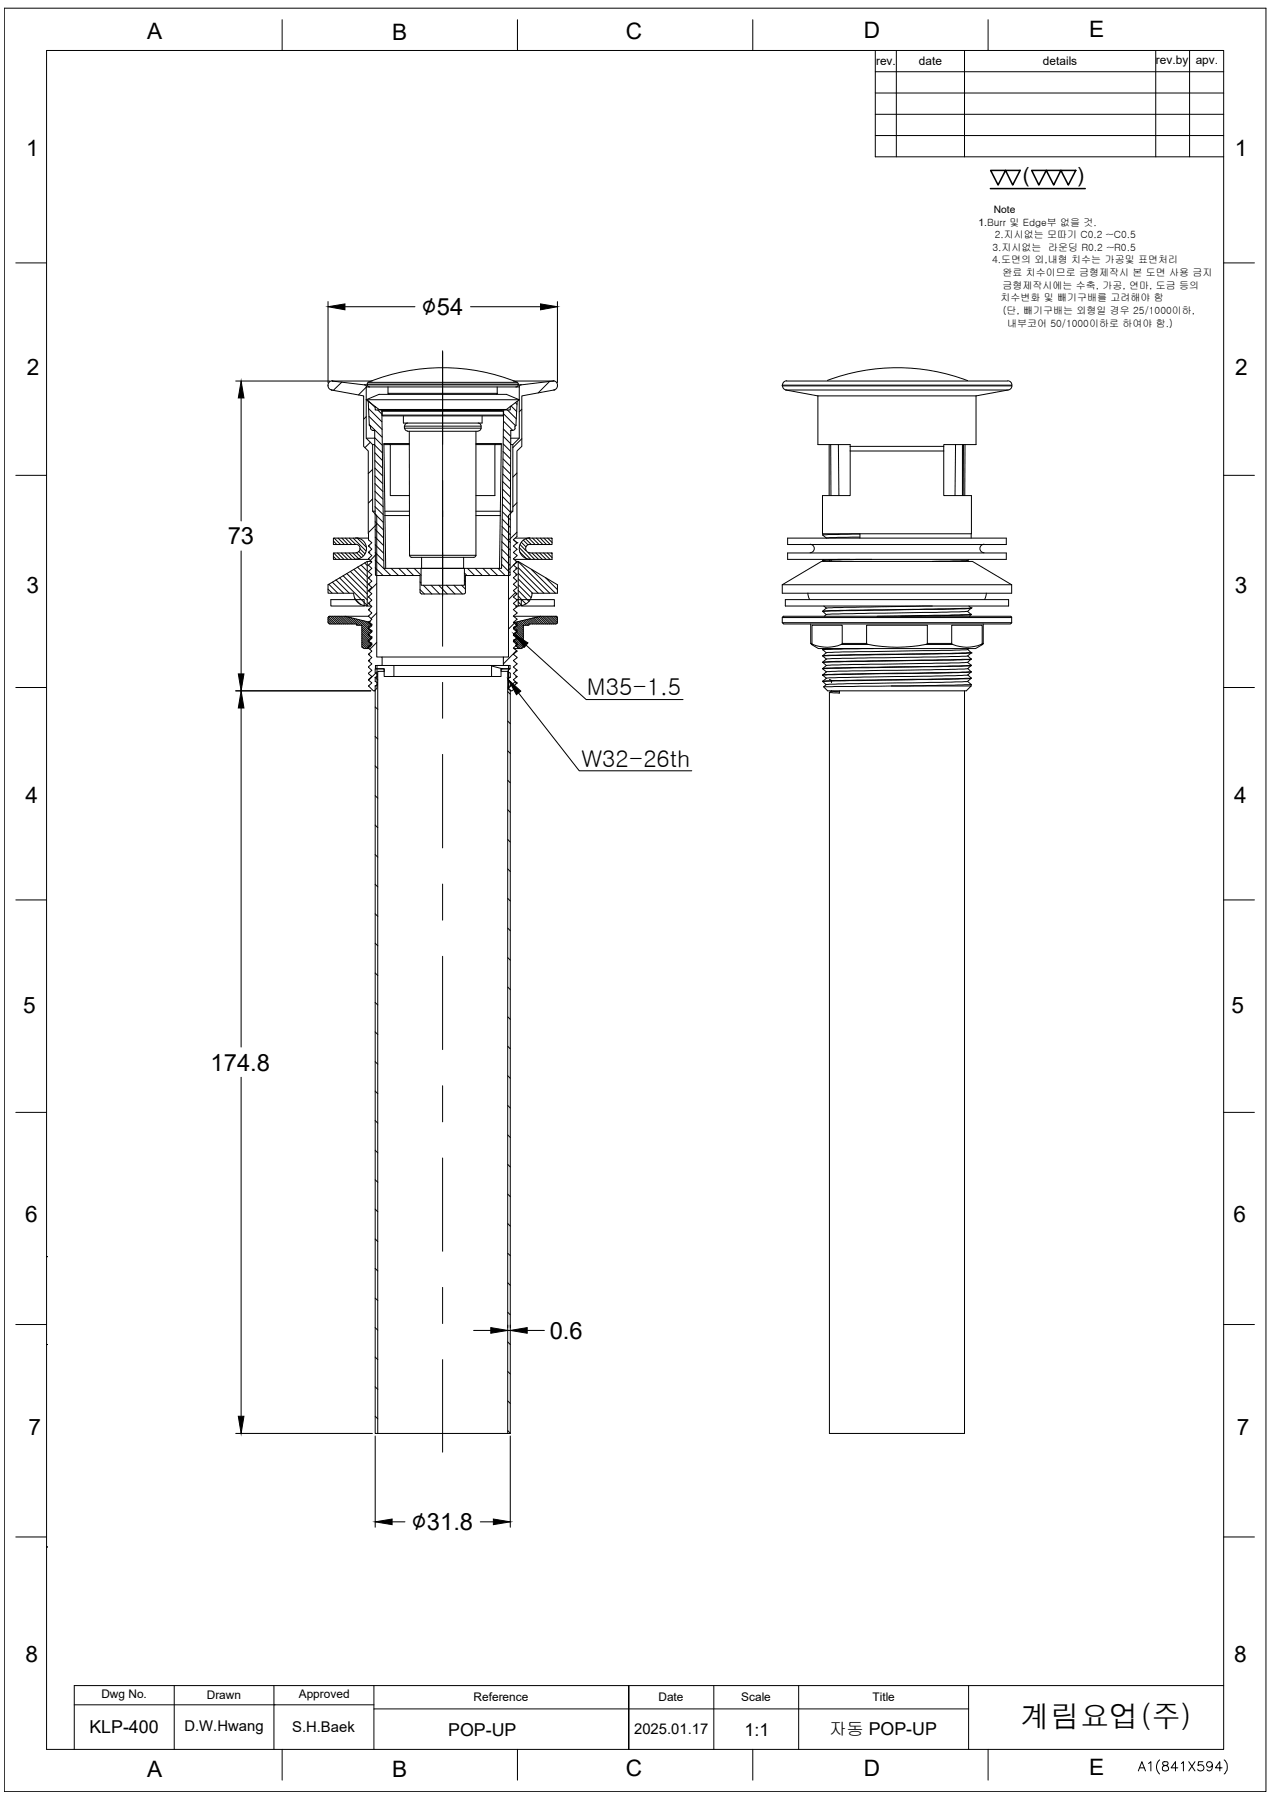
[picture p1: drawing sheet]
<svg xmlns="http://www.w3.org/2000/svg" width="210mm" height="297mm" viewBox="0 0 210 297" stroke-linecap="round" stroke-linejoin="round" font-family="sans-serif">
<!-- layer: 0 -->
<g fill="none" stroke="#000" stroke-width=".17">
<path d="M73.1 58v48.8M54.7 64.4h.1M54.7 64.4l5.4 1v8.3l.7 .8 .1 14.7 .5 .5-.5 .5M54.8 62.9h.1M54.8 62.9h6.7M54.8 62.9l5.4 .7h25.8l5.3-.7M54.9 62.9a.77 .77 0 0 0-.7 .7 .77 .77 0 0 0 .5 .8M56.5 63.1l-1.4 1.4M60.2 63.5l.3 .4M60.5 66l2.1-.8h21l2.2 .8-2.2 1.6h-21zM60.5 72.4h1.4M60.5 64l-1.3 1.2"/>
<path d="M60.5 68.8l-.4 .5M60.5 66h25.3M60.8 66.2l1.2 1.1M60.8 66.3l.2 3.9 .2 .2M60.9 67.5l2.2 2.2M60.9 63.2h24.4M60.9 63.1l-.3 .3M60.9 63.1a32.7 32.7 0 0 1 24.4 0M60.9 68.8l2.2 2.2M61 70.1l2.1 2.1M61 63.9a.38 .38 0 0 1-.4-.4h25a.38 .38 0 0 1-.4 .4M61.2 70.4v.5l.4 .2"/>
<path d="M61.2 73.1l-.9 .9M61.5 73.4h.4M61.5 77.6l-.7 .6M61.9 71.1h-.4h.4l.1 23.9M61.9 72.3l1.2 1.2M61.9 73.5l1.2 1.3M61.9 74.8l1.2 1.3M61.9 76.1l1.3 1.2M61.9 77.3l1.3 1.3M61.9 78.6l1.3 1.3M61.9 79.9l1.3 1.3M62 67.1v.6h.9"/>
<path d="M62.4 67.7l.7 .7M62.9 67.7l.2 .1M63.1 68.6v-.7h20v.7M63.1 68.6h20M63.1 68.6l.2 .1h19.7M63.1 67.9l.3 26h6.1v2.8h7.2v-2.8h6.1l.4-26M63.2 67.8h19.8M63.3 67.8l-.2 .1M63.4 73.4h1.1v8.5h3.1M64.1 63.9v1.1h18v-1.1M64.1 65l.2 .1M64.5 73.4h3.1"/>
<path d="M65.3 67.6v.2M66.6 68.7v1.2h13v-1.2M66.8 70.7l.3 .4 .2 .1M67.3 71.2h11.6M67.3 69.9l-.2 .1-.3 .4M67.6 73.3h-4.2l.3 20.6M67.6 71.2v20.5h11v-20.5M78.6 73.4h3.1M78.6 73.3h4.2l-.3 20.6M79 69.9l.2 .1 .2 .4M79.4 70.7l-.2 .4-.2 .1M79.4 70.4v.3"/>
<path d="M79.4 70.4h-12.6v.3h12.6M81 67.6v.2M82.2 65l-.2 .1M82.8 73.4h-1.1v8.5h-3.1M83 67.8l.1 .1M83 79.5l1.3 1.3M83 77l1.3 1.3M83 78.3l1.3 1.3M83.1 73.3l1.2 1.2M83.1 74.6l1.2 1.2M83.1 75.8l1.2 1.2M83.1 70.9l1.2 1.2"/>
<path d="M83.1 72.1l1.2 1.2M83.1 68.6l-.1 .1M83.2 68.4l2 2M83.2 69.6l1.5 1.5M83.3 67.7l-.1 .1M83.8 67.7l1.5 1.5M84.3 67.1v.6h-1M84.3 73.4h.4M84.3 72.4h1.5M84.4 71.1h.3h-.3l-.2 23.9M84.4 67.1l.9 .9M84.8 62.9h6.5"/>
<path d="M85.1 70.7l-.1 .3-.3 .1M85.1 66.5l.3 .3M85.2 70.2l-.2 .2v.3M85.4 63.1l.2 .3M85.4 78.1l-.7 .7M85.4 66.3l-.2 3.9M85.8 63.9v8.5l-1.1 1v11.1l-.7 .7v23.3h-.9v1.4h.9v3.8l.4 .4h.2l.5-.5-.3-.2 .6-.5M85.8 63.9h-25.3v8.5l1 1v11.1l.7 .7v23.3h.9v1.4h-.8v3.8l-.5 .4h-.1l-.8-.8M86.1 63.5l-.3 .4M86.2 67.6l-.4 .4M86.2 72.5l-1.5 1.5M90.8 63l-1.9 1.9"/>
<path d="M91.3 62.9h.1M91.4 62.9a.77 .77 0 0 1 .7 .7 .77 .77 0 0 1-.6 .8M91.5 64.4h.1M91.5 64.4l-5.3 1v8.3l-.8 .8v14.1l-.6 .6 .6 .5M129.2 63.6h37.9v.2h-37.9zM129.2 63.7a.7 .7 0 0 0 .6 .7M129.9 62.9h36.5M129.9 62.9a.7 .7 0 0 0-.7 .7M135.1 65.4l-5.3-1h36.7l-5.3 1M135.1 65.4v8h5.3v1.1M135.1 65.4h26.1M136.6 62.8a32.7 32.7 0 0 1 23.2 .1"/>
<path d="M136.9 73.4v8.5M137.2 73.4v8.5M138.5 73.4v8.5M140.4 74.5v7.4h-4.6v6.3h24.6v-6.3h-4.5v-7.4M140.4 74.5h15.5M140.4 73.7h15.5M155.9 73.7v.8M157.8 73.4l-.1 8.5M158.9 73.4v8.5M159.1 73.4v8.5M159.4 73.4l-.1 8.5M161.2 65.4v8h-5.3v.3"/>
<path d="M166.4 62.9a.7 .7 0 0 1 .7 .7M167.1 63.7a.7 .7 0 0 1-.6 .7M54.2 97.3l.6 .7M54.3 96.5l1.5 1.5M54.6 99.1h5.5v1h-5.5zM54.9 96.2l1.9 1.8M55.1 89.4l.5 .6M55.1 91.9l.4 .5M55.1 91.4l1.1 1M55.2 88.9l1 1.1M55.5 95.8l2.2 2.2M55.7 91.4l1.1 1"/>
<path d="M55.8 88.9l1.1 1.1M56.1 95.5l4.5 4.5M56.4 91.4l1 1M56.5 88.9l1 1.1M56.7 95.1l3.9 4M57 91.4l1.1 1M57.1 88.9l1 1.1M57.3 94.7l3.3 3.4M57.6 91.4l1.1 1M57.7 88.9l1 1.1h-3.6v-1.1h5.8M57.9 94.4l2.7 2.8M58.3 91.4l1 .9"/>
<path d="M58.3 88.9l2.1 2.1M58.4 98a2.1 2.1 0 0 0 2.1 2.1M58.4 94.1l2.2 2.2M58.6 98.9l1 1M58.7 91.4h-3.6v1h5.8M58.8 88.9a1.76 1.76 0 0 1 1.7 1.7 1.76 1.76 0 0 1-1.7 1.8M58.8 89.9a.7 .7 0 0 1 .7 .7 .7 .7 0 0 1-.7 .7M58.9 91.3l.8 .8M59 88.9l1.5 1.5M59 93.7l1.6 1.6M59.3 91.1l.7 .7M59.4 90.6l.9 .9"/>
<path d="M59.6 93.3l1 1.1M60.2 93l.4 .4M60.6 92.8v7.3h-.1M60.6 92.8l-6.4 3.8v1.4h4.2M60.6 92.8h.7M60.9 99.7l.5 .5-.5 .5M60.9 98.6l.5 .5-.5 .6M60.9 97.5l.5 .6-.5 .5M60.9 96.5l.5 .5-.5 .5M60.9 95.4l.5 .6-.5 .5M60.9 92.3l.5 .5-.5 .5 .5 .6-.5 .5 .5 .6-.5 .4M60.9 91.2l.5 .6-.5 .5"/>
<path d="M60.9 90.2l.5 .5-.5 .5M60.9 99.7h.2M60.9 97.5l.2 .1M60.9 96.5h.2M60.9 95.4l.2 .1M60.9 91.2l.2 .1M60.9 90.2h.2M60.9 98.6h.1M60.9 92.3h.1M61.5 84.5h.5M61.5 82.4l-.6 .7M61.9 81.2l1.3 1.3"/>
<path d="M61.9 82.4l1.4 1.3M61.9 83.7l1.4 1.3M62 85l1.3 1.3M62 86.2l1.3 1.3M62 87.5l1.3 1.4M62 88.7l1.4 1.4M62 90l1.4 1.4M62 91.3l1.4 1.4M62 92.5l2.5 2.6M62 93.8l1.3 1.3M62 94.9l.1 .2h7.3v2.8M62.2 86.6l-1.3 1.4"/>
<path d="M62.2 91.5l-1 1.1M62.2 96.4l-1.3 1.3M63.5 85.2h4.1M63.6 84.5h4M64.6 93.9l1.2 1.2M65.9 93.9l1.1 1.2M67.1 93.9l1.2 1.2M67.6 91.7l.1 .2 .3 .2M68 92.1h10.2M68.4 93.9l1.1 1.1M69.4 96.1l.1 .2M69.4 97.4l.7 .7"/>
<path d="M69.4 97.9l.2 .2M69.5 93.9h7.2M69.6 98.1h7.1M69.6 92.1v1.8h7v-1.8M69.9 96.7l1.4 1.4M71.2 96.7l1.4 1.4M72.5 96.7l1.4 1.4M73.7 96.7l1.4 1.4M75 96.7l1.4 1.4M76.2 96.7l.7 .6M76.7 94.7l.4 .4M76.7 95.9l.2 .2"/>
<path d="M76.9 97.9l-.2 .2M77.2 93.9l1.2 1.2M78.5 93.9l1.2 1.2M78.6 84.5h4.1M78.6 85.2h4.1M78.6 91.7l-.1 .2-.3 .2M79.7 93.9l1.2 1.2M81 93.9l1.2 1.2M82.2 93.9l1.2 1.2M82.8 93.2l1.4 1.4M82.9 89.5l1.4 1.3M82.9 90.8l1.3 1.3"/>
<path d="M82.9 92l1.3 1.4M82.9 88.3l1.4 1.3M82.9 87l1.4 1.3M83 84.5l1.3 1.4M83 83.3l1.3 1.3M83 85.8l1.3 1.3M83 80.8l1.3 1.3M83 82l1.3 1.4M84.1 95.1h-7.2v2.8M84.3 94.9l-.2 .2M84.3 84.5h.4M84.8 89.2l.6 .5"/>
<path d="M84.8 93.4l-.8 .8M85.1 88.9h6.1v1.1h-3.7M85.2 92.8l.2 .1M85.2 93.9h.2M85.2 95h.2M85.2 98.1h.2M85.2 97.9l-1.2 1.2M85.3 92.8h.3M85.3 99.1h.8M85.3 92.8l-.4 .5M85.4 89.7h.1M85.4 98.1l-.6 .5 .6 .5-.6 .6 .6 .5"/>
<path d="M85.4 95l-.6 .5 .6 .5-.6 .5 .6 .5-.6 .6 .6 .5M85.4 93.9l-.6 .5 .6 .6M85.4 92.9l-.6 .4 .6 .6M85.4 89.7l-.6 .5 .6 .5-.6 .6 .6 .4-.6 .6 .6 .6M85.4 83.1l-.7 .6M85.4 87.9l-1.4 1.4M85.6 96.6l2.1 2.1M85.6 92.8l5.2 5.2M85.6 93.8l4.2 4.2M85.6 94.7l3.3 3.3M85.6 95.6l2.4 2.4M85.6 97.5l1.8 1.9"/>
<path d="M85.6 98.5l1.3 1.3M85.6 99.4l.6 .7M85.8 90.5l1.9 1.9M85.8 91.2l1.2 1.1M85.9 90l1 1M86.1 99.1h5.5v1h-5.5zM86.1 89.6l.8 .7M86.4 89.2l.8 .8M86.8 89l.9 1M87.2 91.3l1.1 1.1M87.3 88.9l1.1 1.1M87.5 91.4h3.7v1h-6.3"/>
<path d="M87.5 88.9a1.76 1.76 0 0 0-1.7 1.7 1.76 1.76 0 0 0 1.7 1.8M87.5 89.9a.7 .7 0 0 0-.7 .7 .7 .7 0 0 0 .7 .7M87.7 94.1l4 3.9M87.8 98h4.3v-1.4l-6.5-3.8v7.3h.2M87.9 98a2.1 2.1 0 0 1-2.1 2.1M87.9 91.4l1 1M88 88.9l1 1.1M88.5 91.4l1.1 1M88.6 88.9l1 1.1M89.1 91.4l1.1 1M89.2 88.9l1 1.1M89.8 91.4l1 1"/>
<path d="M89.8 88.9l1.1 1.1M90.1 95.4l2 2M90.4 91.4l.8 .7M90.5 88.9l.7 .7M91 91.4l.2 .1M91.1 88.9l.1 .1M129.2 96.6l6.5-3.8h24.9l6.5 3.8v1.4h-37.9zM129.2 96.6h37.9M129.7 99.1h36.9v1h-36.9zM130.1 88.9h36.1v1.1h-36.1zM130.1 91.4h36.1v1h-36.1zM133.4 98l.3 1"/>
<path d="M133.8 89.9a.7 .7 0 0 1 .7 .7 .7 .7 0 0 1-.7 .7M135.9 88.4l.6 .5 5.5-.2M135.9 88.4l6.1-.2v.7M135.9 88.2v.2M135.9 92.5v.1M135.9 92.6l.1 .2M136 92.4l-.1 .1M137 92.4v.4M137.3 92.4v.4M140.4 92.4l-4.5 .1M144 92.4l-8.1 .2M159.8 92.6l.2 .2"/>
<path d="M160 92.4a3.3 3.3 0 0 1-1.8 .3l-4.2 .1M160.4 88.2v.7M162.5 89.9a.7 .7 0 0 0-.7 .7 .7 .7 0 0 0 .7 .7M162.9 98l-.3 1M54.2 102v.9M54.2 102.1l1 1M54.2 102.4l.6 .7M54.2 102.7l.4 .4M54.2 102.8l.2 .2M54.3 101.9l1.2 1.2M54.4 103.1h4.5v.2h.9v3.6l.3 .2h.5l.2-.3 .3-.2M54.4 101.8h2.6l3.8 1"/>
<path d="M54.4 101.8l-.2 .2M54.6 101.8l1.2 1.3M54.8 101.8l1.3 1.3M55.2 101.8l1.2 1.3M55.5 101.8l1.3 1.3M55.8 101.8l1.3 1.3M56.1 101.8l1.3 1.3M56.4 101.8l1.3 1.3M56.8 101.8l1.2 1.3M57 101.8h3.9M57.1 101.8l1.2 1.3M57.5 101.9l1.2 1.2"/>
<path d="M57.9 102l1.3 1.3M58.4 102.2l1.1 1.1M58.8 102.3l2.2 2.2M59.2 102.4l2 2M59.6 102.5l1.2 1.2M59.8 103.6l1.1 1M59.8 103.9l1.5 1.5M59.8 104.2l1.3 1.3M59.8 104.5l1.1 1.2M59.8 104.8l1 1.1M59.8 105.2l1.4 1.3M59.8 105.5l1.2 1.2"/>
<path d="M59.8 105.8l1 1M59.8 106.1l.9 .9M59.8 106.4l.7 .7M59.8 106.7l.4 .4M60.1 102.6l.9 .9M60.5 102.7l.7 .7M60.6 107.1h.3M60.6 100.1h.7M60.8 106l.6 .3-.3 .3M60.8 102.8l.6 .3v.2l-.6 .3v.2M60.8 103.8l.6 .4v.1l-.6 .3v.3M60.8 104.9l.6 .3v.2l-.6 .3v.3"/>
<path d="M60.8 102.7h.4M60.8 106.8h.4M60.9 109.1l.5 .6-.5 .5 .5 .5-.5 .5 .5 .6-.5 .5 .5 .5-.5 .5M60.9 108.1l.5 .5-.5 .5M60.9 107l.5 .6-.5 .5M60.9 101.8l.5 .5-.5 .5 .5 .6-.5 .4 .5 .6-.5 .5 .5 .6-.5 .5 .5 .5-.5 .5M60.9 100.7l.5 .6-.5 .5M60.9 109.1h.2M60.9 108.1h.2M60.9 100.7l.2 .1M60.9 113.3h.1M60.9 107h.1"/>
<path d="M60.9 102.8l.5 .5M61 103.8h-.2M61 105.9l-.2 .1M61 106l.3 .4M61 104.9h-.2M61.1 102.7l-.3 .1M61.2 104.1l.2 .2M61.5 106.5l-.4 .1M61.8 114.1h.2M62 111.9l.3-.2v-.3l-.3-.2v-.7h1.4v.4h-1v125.9h-.4v-123.5M62 111.9v.7l.3 .2v.3l-.3 .2M62 111.9l.4 .4"/>
<path d="M62 116.8l.4 .4M62 109.9h3.1v1.9h-1.7v-1.3h-1.4zM62.2 113.3h-.2M62.2 111.9h-.2M62.2 101.3l-.9 .9M62.2 106.1l-1.1 1.2M62.3 111l-1.4 1.4M63.1 108.5h20M65.1 109.9h19.1v.6h-1.5v1.3h-1.5v-1.9M65.1 111.8h16.1M73.1 112.7v6M81.2 110l1.8 .5"/>
<path d="M83.8 114.3l.5 .4M83.8 119.1l.5 .4M84.3 111.9v-.7l-.4-.2v-.3l.3-.2h-1.5v.4h1.1v125.9M84.3 111.9h-.3M84.3 113.3h.1M84.3 114.1h.1M84.3 113.3l-.4 .2v.3l.4 .2v122.8h-21.9M84.3 111.9l-.4 .2v.3l.4 .2v.7M84.8 102.8h.2M84.8 101.8h4.5M84.8 104.7v.1M84.8 104.8l.6 .4"/>
<path d="M84.8 105.9l.6 .3M84.8 105.9h.1M84.8 104.8v.1M84.8 103.7l.2 .2M84.8 104.7l.4 .4M84.9 107.1h.8M84.9 105.7l1.4 1.4M84.9 103.5l1.5 1.5M84.9 103l-.9 .9M85 102.8l4.3-1h2.5l.3 .2v.9M85 102.8l.4 .3M85 104.6l1.4 1.4"/>
<path d="M85.1 112.8h.3M85.1 103.1h.3M85.1 112.6l-1.2 1.1M85.1 105.6l1.3 1.3M85.2 100.2h.2M85.2 110.7h.2M85.2 111.8h.2M85.2 112.8l.2 .1M85.2 102.8l1.2 1.3M85.2 103.4l1.2 1.3M85.2 106.6l.5 .5M85.2 104.4l1.2 1.3"/>
<path d="M85.3 105.5l1.1 1.1M85.3 107.5l-2.2 2.2M85.3 100.1h.3M85.4 105.5h.1M85.4 111.8l-.6 .5 .6 .5M85.4 110.7l-.6 .6 .6 .5M85.4 106.2v.4l-.6 .5 .6 .4-.6 .6 .6 .5-.6 .5 .6 .5-.6 .6 .6 .5M85.4 105.5l-.6 .5 .6 .5M85.4 103.3l-.6 .6 .6 .5-.6 .5 .6 .6M85.4 100.2l-.6 .5 .6 .5-.6 .6 .6 .5-.6 .5 .6 .5M85.4 103.1v.2l-.6 .3v.2l.6 .3M85.4 106.5l-.2 .1"/>
<path d="M85.4 106.5h.1M85.4 104.1h-.3M85.4 105.2h-.3M85.4 106.2l-.3 .1M85.4 104.1v.3l-.6 .3M85.4 105.2v.2l-.6 .3v.2M85.4 112.8v.1M85.4 103.3l1 1.1M85.4 104.3l1 1M85.4 105.2l1 1.1M85.4 106.5l.6 .6M85.4 102.7l1 1.1"/>
<path d="M85.7 102.7l.7 .8M85.9 102.6l.7 .7M86.2 102.5l.7 .8M86.4 102.5l.8 .8M86.7 102.4l.7 .7M86.9 102.4l.7 .7M87.2 102.3l.8 .8M87.4 102.2l.9 .9M87.7 102.2l.9 .9M88 102.1l.9 1M88.2 102.1l1 1M88.5 102l1 1.1"/>
<path d="M88.7 101.9l1.1 1.2M89 101.9l1.2 1.2M89.2 101.8l1.3 1.3M89.5 101.8l1.3 1.3M89.8 101.8l1.3 1.3M90.2 101.8l1.2 1.3M90.5 101.8l1.2 1.3M90.8 101.8l1.2 1.2M91.1 101.8l1 1M91.4 101.8l.7 .6M91.7 101.8l.4 .4M91.8 103.1h-4.4v.2h-1v3.6l-.3 .2h-.4l-.5-.5"/>
<path d="M92.1 102.8l-.2 .2M129.2 102h37.9v.9h-37.9zM129.2 102.8l.2 .2M129.4 101.8h37.5l.2 .2M129.4 103.1h37.5M129.4 101.8l-.2 .2M133.9 103.1v3.2h.2v-3h5v3h4v-3h10v3h4.1v-3h5v3h.2v-3.2M133.9 106.3l.1 .1M134.1 106.3l.1 .2M134.2 106.5h-.2l1.2 .6h25.9l1.2-.6h-.3M135.9 111.5h.1M135.9 112.5l24.5-.5-.6 .1-3.1 .1-18.7 .3-2 .1z"/>
<path d="M135.9 111.5l3.6-.2 18.8-.2 2.1-.1-.6 .1-3.1 .1-20.8 .3M135.9 109.4l2.2-.1 18.8-.3 3.5-.2-.3 .2-2.6 .1zM135.9 110.4v.1M135.9 111.5l.6 .6M135.9 110.5l.6 .5M135.9 109.4l.6 .5M135.9 101l.5 .5M135.9 112.6l.5 .5M135.9 108.4l.6 .5M135.9 107.4l.5 .4M136 107.1l-.1 .2M136 100.1l.5 .4"/>
<path d="M136.5 112.1l-.6 .5M136.5 111l-.6 .5M136.5 109.9l-.6 .5M136.5 108.9l-.6 .4M136.5 100.5l-.6 .4M137 112.2l.4 .2M137.3 114.2l1.3 .1M137.3 112.4v.4M137.3 114.1v.1M137.3 114.2l-.3 .2M138.6 114.1v.4l-1.6-.1M138.9 106.5h4.5"/>
<path d="M139.1 106.3a5.8 5.8 0 0 1-4.9 .2M140.3 107.1l-4.4 .2M143.1 106.3l.3 .2M143.4 106.5a24.2 24.2 0 0 0 9.5 0M144.2 107.1l-8.3 .3v-.1M144.9 101.8l11.7-.2 3.8-.1a6.5 6.5 0 0 1-2.7 .1l-9 .2M147.3 113.3h13.1l-.8 .8h-22.9l-.7-.6M147.3 113.3l-11.3 .2M152.9 106.5h4.4M153.1 106.3l-.2 .2M154 100.1l-17.5 .4M157.2 106.3a5.5 5.5 0 0 0 4.8 .2"/>
<path d="M159.3 114.1v122.7h-22.3v-122.4M159.8 112.6l-22.8 .4-.5 .1-.5 .4M159.8 109.4l-23.3 .5M159.8 101l-22.8 .5a.87 .87 0 0 0-.9 .3M159.8 101l.6 .5M159.8 109.4l.6 .5M159.8 112.6l.6 .5M159.8 111.5l-23.3 .6M159.8 110.4a232.3 232.3 0 0 1-16.1 .4l-7.2 .2M159.8 107.3l.5 .5M159.8 108.4l.6 .5M159.8 110.4l.5 .6"/>
<path d="M159.8 111.5l.6 .5M160 107.1l-.5 .3h-2.4l-20.4 .4h-.2l-.6 .5M160 100.1l.4 .4M160.3 100.5l-.5 .5M160.3 101.6l-.2 .2M160.3 108.9l-.5 .5M160.3 110l-.5 .4M160.3 112.1l-.5 .5M160.4 100.4h.1M160.4 107.9h.1M160.4 113.1l-13.1 .2M160.4 109.9l-24.5 .5"/>
<path d="M160.4 107.9v-.1l-3.6 .2-16.3 .2-4.6 .1M160.4 100.5l-20 .3-4.5 .2M160.4 107.9l-.6 .5h-.3l-23 .5M160.4 100.5l-4.6 .2-19.9 .3M160.4 107.9l-24.5 .4M160.4 109.9a7.6 7.6 0 0 1-2.9 .2l-21.6 .4M160.4 113.1v.2M160.4 111l-.6 .5M162.2 106.3l-.2 .2M162.4 106.3l-.1 .1M167.1 102.8l-.2 .2M62 121.7l.4 .4"/>
<path d="M62 126.5l.4 .5M62 131.4l.4 .5M62 136.3l.4 .4M73.1 124.6v15.5M83.8 124l.5 .5M83.8 128.9l.5 .4M83.8 133.8l.5 .4M83.8 138.7l.5 .4M62 141.2l.4 .4M62 146.1l.4 .4M62 151l.4 .4M62 155.8l.4 .5"/>
<path d="M73.1 146.1v5.9M73.1 158v15.4M83.8 143.6l.5 .4M83.8 148.4l.5 .4M83.8 153.3l.5 .5M83.8 158.2l.5 .4M62 160.7l.4 .5M62 165.6l.4 .4M62 170.5l.4 .4M62 175.4l.4 .4M73.1 179.4v5.9M83.8 163.1l.5 .4"/>
<path d="M83.8 168l.5 .4M83.8 172.8l.5 .5M83.8 177.7l.5 .4M62 180.3l.4 .4M62 185.1l.4 .4M62 190l.4 .5M62 194.9l.4 .4M62 199.8l.4 .4M73.1 191.3v15.4M83.8 182.6l.5 .4M83.8 187.5l.5 .4M83.8 192.4l.5 .4"/>
<path d="M83.8 197.3l.5 .4M62 204.7l.4 .4M62 209.6l.4 .4M62 214.5l.4 .3M62 219.3l.4 .5M73.1 212.7v6M83.8 202.1l.5 .5M83.8 207.1l.5 .3M83.8 211.9l.5 .4M83.8 216.8l.5 .4M62 224.2l.4 .4M62 229.1l.4 .4"/>
<path d="M62 234l.4 .4M73.1 224.6v15.3M83.8 221.7l.5 .4M83.8 226.6l.5 .4M83.8 231.4l.5 .5M83.8 236.3l.5 .5"/>
</g>
<!-- layer: FORM2 -->
<g fill="none" stroke="#000" stroke-width=".17">
<path d="M.7 1.4h208.4v294.6h-208.4zM7.7 8.3h194.4v280.7h-194.4zM46.6 3.3v5M85.5 3.3v5M124.3 3.3v5M144.6 8.3v17.6h57.5M144.6 11.9h57.5M144.6 15.4h57.5M144.6 18.9h57.5M148 8.3v17.6M159.3 8.3v17.6M163.2 3.3v5"/>
<path d="M190.9 8.3v17.6M196.5 8.3v17.6M144.6 22.4h57.5M2.6 43.4h5.1M202.1 43.4h5.1M2.6 78.5h5.1M202.1 78.5h5.1M2.6 113.6h5.1M202.1 113.6h5.1M2.6 148.7h5.1M202.1 148.7h5.1M2.6 183.8h5.1"/>
<path d="M202.1 183.8h5.1M2.6 218.8h5.1M7.7 207.6h.1M202.1 218.8h5.1M7.7 222.1h.1M2.6 253.9h5.1M7.7 255.6h.1M202.1 253.9h5.1M28.8 278.5v10.5M45.2 278.5v10.5M61.8 278.5v10.5M103.8 278.5v10.5v-10.5"/>
<path d="M103.8 278.5v10.5M117.9 278.5v10.5M131.9 278.5v10.5M160 278.5v10.5M202.1 278.5h-189.8v10.5M12.3 281.6h49.5M45.2 281.6h.1M46.6 289v5.1M61.8 282.3h98.2M85.5 289v5.1M124.3 289v5.1M163.2 289v5.1"/>
<path d="M188 292.6l.6-1.6 .6 1.6M188.2 292.1h.8M189.7 291.3l.4-.3v1.6M191.5 290.7a1.57 1.57 0 0 0 0 2.4M192.1 291.1a.34 .34 0 0 0 .1 .5 .53 .53 0 0 1 .7 .2 .53 .53 0 0 1-.1 .7l-.5 .1-.3-.2a.56 .56 0 0 1 .1-.6 .56 .56 0 0 1 .6-.2 .34 .34 0 0 0 .1-.5zM194.5 292.1h-1.1l.7-1.1v1.6M195.1 291.3l.3-.3v1.6M196.3 291l1 1.6M197.3 291l-1 1.6M198.7 291h-.8v.7a.56 .56 0 0 1 .8 0 .56 .56 0 0 1 0 .8 .56 .56 0 0 1-.8-.1l-.1-.1M200.2 291.5a.48 .48 0 0 1-.6 .5 .48 .48 0 0 1-.3-.7 .48 .48 0 0 1 .7-.2 .95 .95 0 0 1-.2 1.5l-.5-.2M201.8 292.1h-1.1l.8-1.1v1.6"/>
<path d="M202.2 290.7a1.57 1.57 0 0 1 0 2.4"/>
</g>
<!-- layer: DIM -->
<g fill="none" stroke="#000" stroke-width=".17">
<path d="M54.2 49.8v13.4M57 50.7h11.5M77.7 50.7h11.6M92.1 49.8v13.4M38.9 62.9h15.5M39.8 65.7v20.4M39.8 91v20.3M38.9 114.1h22.3M39.8 117v56M85.6 114.5l10.1 12.8h18.5M86.9 106.6l9.9 9h16M39.8 178v56"/>
<path d="M78.2 219.8h2.9M83.8 218.9v.4M83.8 219.8h.5M84.3 218.9v.4M87.1 219.8h2.8M38.9 236.8h22.6M62 237.2v15.1M84.3 237.2v15.1M64.8 251.4h2.1M79.3 251.4h2.2"/>
</g>
<path d="M54.2 50.7l2.8-.5v1zM89.3 50.2l2.8 .5-2.8 .5zM39.8 62.9l.5 2.8h-.9zM39.4 111.3h.9l-.5 2.8zM39.8 114.1l.5 2.9h-.9zM83.9 112.3l2.1 1.9-.7 .6zM84.8 104.7l2.4 1.5-.6 .7zM81.1 219.3l2.7 .5-2.7 .5zM84.3 219.8l2.8-.5v1zM39.4 234h.9l-.5 2.8zM62 251.4l2.8-.4v.9zM81.5 251l2.8 .4-2.8 .5z" fill="#000" stroke="#000" stroke-width=".17"/>
<!-- layer: TEXT -->
<path d="M163.6 31.2h15.6M163.6 28.2h2.5l1.1 2.4 1.3-2.4h-2.4l-1.3 2.4zM170.4 28.2l1.2 2.4 1.2-2.4h4.9l-1.3 2.4-1.2-2.4-1.2 2.4-1.2-2.4z" fill="none" stroke="#000" stroke-width=".25"/>
<text font-size="4.9" x="168.6" y="285.3">계림요업(주)</text>
<g font-size="4.4">
<text x="69.6" y="52.1">∅54</text>
<text x="68" y="252.8">∅31.8</text>
</g>
<g font-size="3.9">
<text x="37.6" y="89.9">73</text>
<text x="34.8" y="176.9">174.8</text>
<text x="90.8" y="221.1">0.6</text>
</g>
<g font-size="3.8">
<text x="96.9" y="114.8">M35-1.5</text>
<text x="96" y="126.7">W32-26th</text>
</g>
<g font-size="3.7">
<text x="24.3" y="6.5">A</text>
<text x="64.8" y="6.6">B</text>
<text x="103.4" y="6.4">C</text>
<text x="142.6" y="6.3">D</text>
<text x="179.9" y="6.1">E</text>
<text x="4.3" y="25.7">1</text>
<text x="203.9" y="25.7">1</text>
<text x="4.4" y="61.9">2</text>
<text x="204" y="61.9">2</text>
<text x="4.4" y="98">3</text>
<text x="203.9" y="98">3</text>
<text x="4.2" y="132.6">4</text>
<text x="203.8" y="132.6">4</text>
<text x="3.8" y="167.3">5</text>
<text x="203.4" y="167.3">5</text>
<text x="4.2" y="201.9">6</text>
<text x="203.7" y="201.9">6</text>
<text x="4.7" y="237">7</text>
<text x="204.2" y="237">7</text>
<text x="4.2" y="274.5">8</text>
<text x="203.8" y="274.5">8</text>
<text x="24.3" y="293.5">A</text>
<text x="64.8" y="293.6">B</text>
<text x="103.4" y="293.5">C</text>
<text x="142.6" y="293.4">D</text>
<text x="179.9" y="293.2">E</text>
</g>
<g font-size="3.4">
<text x="168.9" y="30">(</text>
<text x="177.9" y="30">)</text>
</g>
<g font-size="2.9">
<text x="14.8" y="286.3">KLP-400</text>
<text x="74" y="286.7">POP-UP</text>
<text x="123" y="286.7">1:1</text>
<text x="136.9" y="286.7">자동 POP-UP</text>
</g>
<g font-size="2.5">
<text x="30.5" y="285.9">D.W.Hwang</text>
<text x="48.2" y="286.2">S.H.Baek</text>
<text x="104.7" y="286.5">2025.01.17</text>
</g>
<g font-size="2">
<text x="144.7" y="10.8">rev.</text>
<text x="151.8" y="10.8">date</text>
<text x="172.2" y="10.8">details</text>
<text x="190.9" y="10.6">rev.by</text>
<text x="197.5" y="10.6">apv.</text>
<text x="16.7" y="280.5">Dwg No.</text>
<text x="34.1" y="280.8">Drawn</text>
<text x="49.3" y="280.5">Approved</text>
<text x="78.2" y="281.1">Reference</text>
<text x="108.7" y="281.1">Date</text>
<text x="122.4" y="281.1">Scale</text>
<text x="144.1" y="281.1">Title</text>
</g>
<g font-size="1.7">
<text x="164.1" y="35.2">Note</text>
<text x="161.6" y="37.3">1.Burr 및 Edge부 없을 것.</text>
<text x="163.9" y="41.4">3.지시없는 라운딩 R0.2 ~R0.5</text>
<text x="164.3" y="39.4">2.지시없는 모따기 C0.2 ~C0.5</text>
<text x="163.9" y="43.5">4.도면의 외,내형 치수는 가공및 표면처리</text>
<text x="165.6" y="45.6">완료 치수이므로 금형제작시 본 도면 사용 금지</text>
<text x="165.6" y="47.7">금형제작시에는 수축, 가공, 연마, 도금 등의</text>
<text x="165.2" y="49.7">치수변화 및 빼기구배를 고려해야 함</text>
<text x="165.6" y="51.9">(단, 빼기구배는 외형일 경우 25/1000이하,</text>
<text x="166.3" y="54.1">내부코어 50/1000이하로 하여야 함.)</text>
</g>
</svg>
